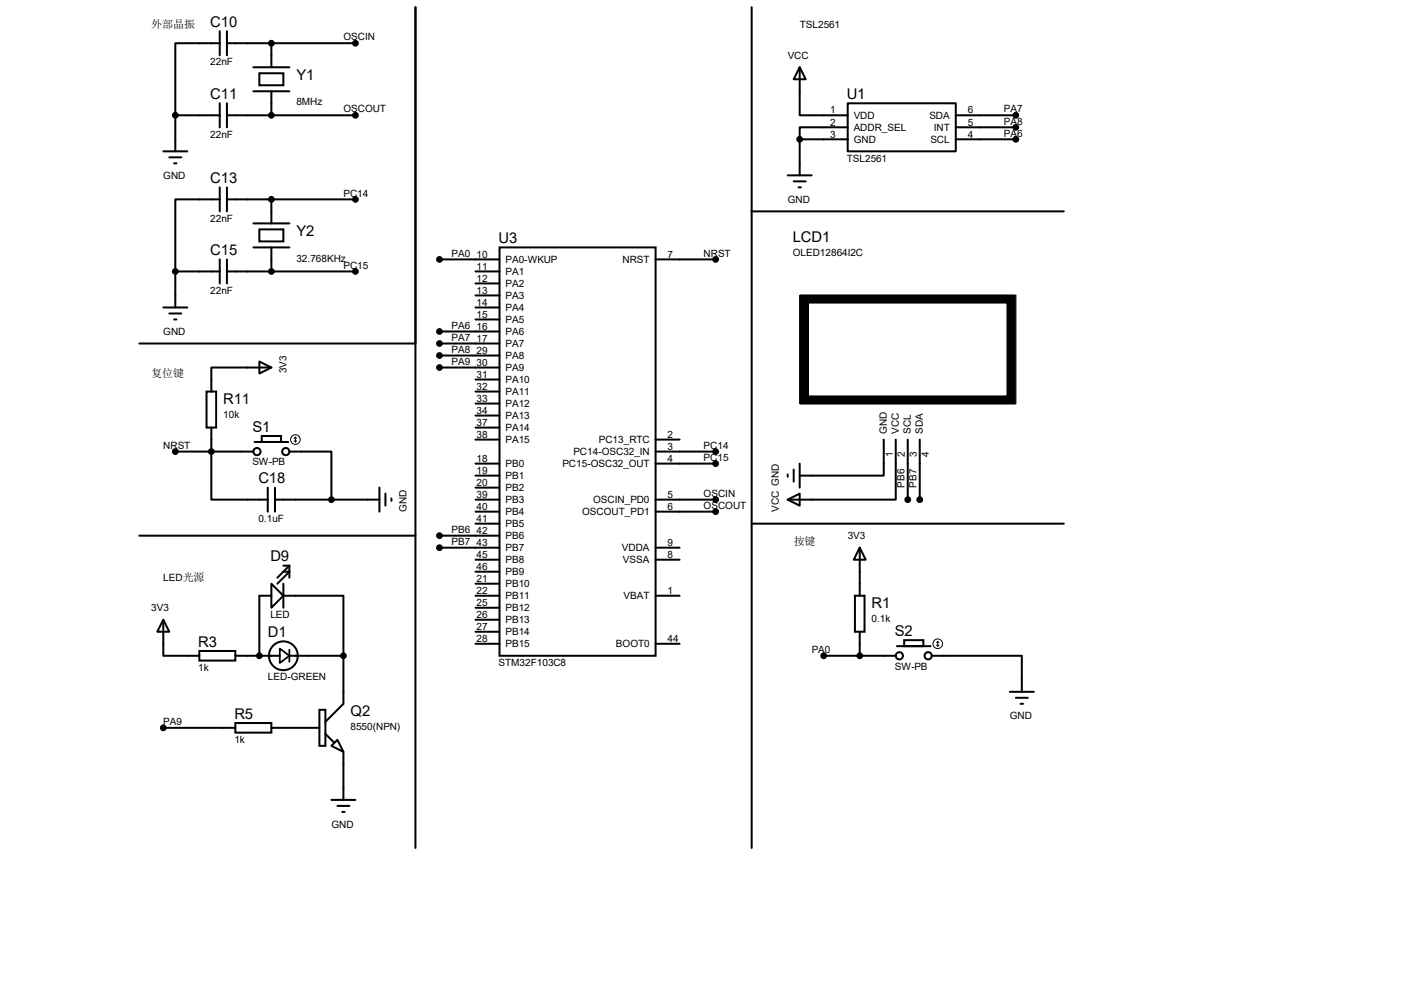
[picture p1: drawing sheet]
<svg xmlns="http://www.w3.org/2000/svg" width="297mm" height="210mm" viewBox="0 0 297 210" stroke-linecap="round" stroke-linejoin="round" font-family="sans-serif">
<g fill="none" stroke="#000" stroke-width=".42">
<path d="M46.5 9.1h-9.4v15.3M46.5 6.6v5.1M48 9.1h27.2M48 6.6v5.1M53.6 14.2h7.6M53.6 19.3h7.6M54.9 15.5h5v2.5h-5zM57.4 9.1v5.1M57.4 19.3v5.1M87.9 1.5v177.8M159 1.5v177.8M169.2 14.2l1.2 2.6h-2.5z"/>
<path d="M169.2 14.2v10.2h10.1M34.5 32h5.1M35.8 33.3h2.6M36.8 34.5h.5M37.1 24.4h9.4M37.1 24.4v7.6M46.5 21.8v5.1M46.5 39.6v5.1M48 24.4h27.2M48 21.8v5.1M48 39.6v5.1M166.6 37.1h5.1"/>
<path d="M167.9 38.4h2.5M168.9 39.6h.5M169.2 29.5h10.1M169.2 29.5v7.6M179.3 21.8h22.9v10.2h-22.9zM179.3 26.9h-10.1v2.6M202.2 24.4h12.7M202.2 29.5h12.7M202.2 26.9h12.7M37.1 57.4v7.6M37.1 57.4h9.4M46.5 42.2h-9.4v15.2"/>
<path d="M46.5 54.9v5M48 57.4h27.2M48 42.2h27.2M48 54.9v5M53.6 47.2h7.6M53.6 52.3h7.6M54.9 48.5h5v2.6h-5zM57.4 42.2v5M57.4 52.3v5.1M93 54.9h12.7M100.6 57.4h5.1M100.6 59.9h5.1"/>
<path d="M105.7 52.3h33v86.4h-33zM138.7 54.9h12.7M159 44.7h66M29.5 72.6h58.4M34.5 65h5.1M35.8 66.3h2.6M36.8 67.6h.5M54.9 76.5l2.5 1.2-2.5 1.3zM57.4 77.7h-12.7v5.1M93 70.1h12.7M93 72.6h12.7M93 75.2h12.7"/>
<path d="M93 77.7h12.7M100.6 65h5.1M100.6 67.6h5.1M100.6 62.5h5.1M37.1 95.5h16.5M43.7 82.8h2v7.6h-2zM44.7 90.4v15.3h11.9M53.8 93.5h7.2M55.4 92.2h4v1.3h-4zM61.2 95.5h8.9v10.2M100.6 98h5.1M100.6 80.3h5.1"/>
<path d="M100.6 82.8h5.1M100.6 85.3h5.1M100.6 87.9h5.1M100.6 90.4h5.1M100.6 93h5.1M138.7 95.5h12.7M138.7 98h12.7M138.7 93h5.1M167.9 99.3v2.6M169.2 98v5.1M186.9 93v7.6h-17.7M189.5 93v12.7h-22.9"/>
<path d="M192 93v12.7M194.6 93v12.7M29.5 113.3h58.4M56.6 103.1v5.1M58.2 105.7h22.1M58.2 103.1v5.1M59.9 119.6h1.3M61.2 119.6l-2.5 2.6M61.2 119.6v2.6M80.3 103.1v5.1M81.5 104.4v2.5M82.8 105.4v.5"/>
<path d="M93 113.3h12.7M93 115.8h12.7M100.6 105.7h5.1M100.6 108.2h5.1M100.6 100.6h5.1M100.6 118.4h5.1M100.6 103.1h5.1M100.6 110.7h5.1M138.7 105.7h12.7M138.7 115.8h5.1M138.7 108.2h12.7M138.7 118.4h5.1"/>
<path d="M159 110.7h66M166.6 105.7l2.6-1.3v2.5zM166.6 100.3v.5M181.9 115.8l1.2 2.6h-2.5zM181.9 115.8v10.2M34.5 131.1l1.3 2.5h-2.5zM34.5 131.1v7.6h7.7M42.2 137.7h7.6v2h-7.6zM49.8 138.7h9.4M57.4 123.4l2.5 2.6-2.5 2.5zM57.4 126h-2.5v12.7M59.9 126h12.7v12.7"/>
<path d="M59.9 123.4v5.1M59.9 120.9h1.3l-2.5 2.5M61.2 138.7h11.4M72.6 138.7v10.1l-3.8 3.9M100.6 120.9h5.1M100.6 126h5.1M100.6 136.1h5.1M100.6 123.4h5.1M100.6 128.5h5.1M100.6 131.1h5.1M100.6 133.6h5.1M138.7 126h5.1"/>
<path d="M138.7 136.1h5.1M174.2 138.7h15.3M180.8 126h2.1v7.6h-2.1zM181.9 133.6v5.1M189.7 136.7h7.1M191.3 135.4h4v1.3h-4zM197.1 138.7h19.1v7.6M34.5 153.9h15.3M49.8 152.9h7.6v2h-7.6zM57.4 153.9h10.2M67.6 150.1h1.2v7.6h-1.2zM68.8 155.2l1.8 1.8"/>
<path d="M70.1 157.7l1.3-1.2 1.2 2.5zM72.6 159v10.2M213.6 146.3h5.1M214.9 147.6h2.5M215.9 148.8h.5M70.1 169.2h5.1M71.4 170.4h2.5M72.4 171.7h.5"/>
<circle cx="57.4" cy="9.1" r=".51"/>
<circle cx="75.2" cy="9.1" r=".51"/>
<circle cx="37.1" cy="24.4" r=".51"/>
<circle cx="57.4" cy="24.4" r=".51"/>
<circle cx="75.2" cy="24.4" r=".51"/>
<circle cx="169.2" cy="29.5" r=".51"/>
<circle cx="214.9" cy="26.9" r=".51"/>
<circle cx="214.9" cy="24.4" r=".51"/>
<circle cx="214.9" cy="29.5" r=".51"/>
<circle cx="37.1" cy="57.4" r=".51"/>
<circle cx="57.4" cy="57.4" r=".51"/>
<circle cx="57.4" cy="42.2" r=".51"/>
<circle cx="75.2" cy="57.4" r=".51"/>
<circle cx="75.2" cy="42.2" r=".51"/>
<circle cx="93" cy="54.9" r=".51"/>
<circle cx="151.4" cy="54.9" r=".51"/>
<circle cx="93" cy="70.1" r=".51"/>
<circle cx="93" cy="72.6" r=".51"/>
<circle cx="93" cy="75.2" r=".51"/>
<circle cx="93" cy="77.7" r=".51"/>
<circle cx="37.1" cy="95.5" r=".51"/>
<circle cx="44.7" cy="95.5" r=".51"/>
<circle cx="54.4" cy="95.5" r=".76"/>
<circle cx="60.5" cy="95.5" r=".76"/>
<circle cx="151.4" cy="95.5" r=".51"/>
<circle cx="151.4" cy="98" r=".51"/>
<circle cx="70.1" cy="105.7" r=".51"/>
<circle cx="93" cy="115.8" r=".51"/>
<circle cx="93" cy="113.3" r=".51"/>
<circle cx="151.4" cy="108.2" r=".51"/>
<circle cx="151.4" cy="105.7" r=".51"/>
<circle cx="192" cy="105.7" r=".51"/>
<circle cx="194.6" cy="105.7" r=".51"/>
<circle cx="54.9" cy="138.7" r=".51"/>
<circle cx="59.9" cy="138.7" r="3"/>
<circle cx="72.6" cy="138.7" r=".51"/>
<circle cx="174.2" cy="138.7" r=".51"/>
<circle cx="181.9" cy="138.7" r=".51"/>
<circle cx="190.2" cy="138.7" r=".76"/>
<circle cx="196.3" cy="138.7" r=".76"/>
<circle cx="34.5" cy="153.9" r=".51"/>
</g>
<g fill="#000">
<circle cx="57.4" cy="9.1" r=".51"/>
<circle cx="75.2" cy="9.1" r=".51"/>
<circle cx="37.1" cy="24.4" r=".51"/>
<circle cx="57.4" cy="24.4" r=".51"/>
<circle cx="75.2" cy="24.4" r=".51"/>
<circle cx="169.2" cy="29.5" r=".51"/>
<circle cx="214.9" cy="26.9" r=".51"/>
<circle cx="214.9" cy="24.4" r=".51"/>
<circle cx="214.9" cy="29.5" r=".51"/>
<circle cx="37.1" cy="57.4" r=".51"/>
<circle cx="57.4" cy="57.4" r=".51"/>
<circle cx="57.4" cy="42.2" r=".51"/>
<circle cx="75.2" cy="57.4" r=".51"/>
<circle cx="75.2" cy="42.2" r=".51"/>
<circle cx="93" cy="54.9" r=".51"/>
<circle cx="151.4" cy="54.9" r=".51"/>
<circle cx="93" cy="70.1" r=".51"/>
<circle cx="93" cy="72.6" r=".51"/>
<circle cx="93" cy="75.2" r=".51"/>
<circle cx="93" cy="77.7" r=".51"/>
<circle cx="37.1" cy="95.5" r=".51"/>
<circle cx="44.7" cy="95.5" r=".51"/>
<circle cx="151.4" cy="95.5" r=".51"/>
<circle cx="151.4" cy="98" r=".51"/>
<circle cx="70.1" cy="105.7" r=".51"/>
<circle cx="93" cy="115.8" r=".51"/>
<circle cx="93" cy="113.3" r=".51"/>
<circle cx="151.4" cy="108.2" r=".51"/>
<circle cx="151.4" cy="105.7" r=".51"/>
<circle cx="192" cy="105.7" r=".51"/>
<circle cx="194.6" cy="105.7" r=".51"/>
<circle cx="54.9" cy="138.7" r=".51"/>
<circle cx="54.9" cy="138.7" r=".21"/>
<circle cx="72.6" cy="138.7" r=".51"/>
<circle cx="174.2" cy="138.7" r=".51"/>
<circle cx="181.9" cy="138.7" r=".51"/>
<circle cx="34.5" cy="153.9" r=".51"/>
</g>
<g fill="none" stroke="#000" stroke-width=".21">
<path d="M62.2 93.2l.3 .3M62.5 92.5v1M62.5 92.5l-.3 .2M62.5 92.5l.2 .2M62.7 93.2l-.2 .3M198.1 136.4l.3 .3M198.4 135.6v1.1M198.4 135.6l-.3 .3M198.4 135.6l.2 .3M198.6 136.4l-.2 .3"/>
<circle cx="62.5" cy="93" r="1.02"/>
<circle cx="198.4" cy="136.1" r="1.02"/>
</g>
<path d="M59.2 137.2l2 1.5-2 1.5zM61.2 137.4v2.6" fill="none" stroke="#000" stroke-width=".38"/>
<path d="M169.2 62.5h45.7v22.8h-45.7z" fill="none" stroke="#000" stroke-width=".25"/>
<path d="M170.2 63.2h43.7v21.4h-43.7z" fill="none" stroke="#000" stroke-width="1.9"/>
<g font-size="3.1">
<text x="44.5" y="5.7">C10</text>
<text x="62.7" y="16.8">Y1</text>
<text x="44.5" y="21">C11</text>
<text x="179.1" y="21">U1</text>
<text x="44.5" y="38.7">C13</text>
<text x="44.5" y="54">C15</text>
<text x="62.7" y="49.9">Y2</text>
<text x="105.5" y="51.4">U3</text>
<text x="167.7" y="51.1">LCD1</text>
<text x="47.2" y="85.4">R11</text>
<text x="53.4" y="91.3">S1</text>
<text x="54.7" y="102.2">C18</text>
<text x="57.2" y="118.7">D9</text>
<text x="184.4" y="128.6">R1</text>
<text x="42" y="136.8">R3</text>
<text x="56.7" y="134.7">D1</text>
<text x="189.3" y="134.5">S2</text>
<text x="49.6" y="152">R5</text>
<text x="74.1" y="151.5">Q2</text>
</g>
<g font-size="2.3">
<text x="32" y="6">外部晶振</text>
<text x="32" y="79.6">复位键</text>
<text x="167.9" y="115.2">按键</text>
</g>
<g font-size="2.1">
<text x="72.6" y="8.6">OSCIN</text>
<text x="169.2" y="6">TSL2561</text>
<text x="44.5" y="13.8">22nF</text>
<text x="166.6" y="12.4">VCC</text>
<text x="62.7" y="22.3">8MHz</text>
<text x="72.6" y="23.8">OSCOUT</text>
<text x="212.3" y="23.8">PA7</text>
<text x="44.5" y="29.1">22nF</text>
<text x="175.6" y="24">1</text>
<text x="175.6" y="26.5">2</text>
<text x="175.6" y="29.1">3</text>
<text x="180.6" y="25.1">VDD</text>
<text x="180.6" y="27.7">ADDR_SEL</text>
<text x="196.6" y="25.1">SDA</text>
<text x="197.5" y="27.7">INT</text>
<text x="204.7" y="29.1">4</text>
<text x="204.7" y="26.5">5</text>
<text x="204.7" y="24">6</text>
<text x="212.3" y="28.9">PA6</text>
<text x="212.3" y="26.3">PA8</text>
<text x="179.1" y="34.2">TSL2561</text>
<text x="180.6" y="30.2">GND</text>
<text x="196.8" y="30.2">SCL</text>
<text x="34.5" y="37.8">GND</text>
<text x="72.6" y="41.6">PC14</text>
<text x="44.5" y="46.9">22nF</text>
<text x="166.6" y="42.9">GND</text>
<text x="62.7" y="55.3">32.768KHz</text>
<text x="72.6" y="56.8">PC15</text>
<text x="95.5" y="54.3">PA0</text>
<text x="100.8" y="54.5">10</text>
<text x="100.8" y="59.6">12</text>
<text x="100.8" y="57">11</text>
<text x="106.9" y="55.6">PA0-WKUP</text>
<text x="106.9" y="58.2">PA1</text>
<text x="131.7" y="55.6">NRST</text>
<text x="141.2" y="54.5">7</text>
<text x="148.8" y="54.3">NRST</text>
<text x="167.7" y="54.1">OLED12864I2C</text>
<text x="44.5" y="62.1">22nF</text>
<text x="100.8" y="62.1">13</text>
<text x="100.8" y="64.6">14</text>
<text x="106.9" y="60.7">PA2</text>
<text x="106.9" y="63.2">PA3</text>
<text x="106.9" y="65.8">PA4</text>
<text x="34.5" y="70.9">GND</text>
<text x="95.5" y="69.5">PA6</text>
<text x="100.8" y="67.2">15</text>
<text x="100.8" y="69.7">16</text>
<text x="106.9" y="68.3">PA5</text>
<text x="106.9" y="70.9">PA6</text>
<text x="95.5" y="72.1">PA7</text>
<text x="95.5" y="74.6">PA8</text>
<text x="95.5" y="77.1">PA9</text>
<text x="100.8" y="72.3">17</text>
<text x="100.8" y="74.8">29</text>
<text x="100.8" y="77.3">30</text>
<text x="106.9" y="73.4">PA7</text>
<text x="106.9" y="75.9">PA8</text>
<text x="60.6" y="78.9" transform="rotate(-90 60.6 78.9)">3V3</text>
<text x="100.8" y="79.9">31</text>
<text x="100.8" y="82.4">32</text>
<text x="106.9" y="78.5">PA9</text>
<text x="106.9" y="81">PA10</text>
<text x="106.9" y="83.6">PA11</text>
<text x="47.2" y="88.3">10k</text>
<text x="100.8" y="85">33</text>
<text x="100.8" y="87.5">34</text>
<text x="106.9" y="86.1">PA12</text>
<text x="106.9" y="88.6">PA13</text>
<text x="34.5" y="94.9">NRST</text>
<text x="100.8" y="90">37</text>
<text x="100.8" y="92.6">38</text>
<text x="106.9" y="91.2">PA14</text>
<text x="106.9" y="93.7">PA15</text>
<text x="126.7" y="93.7">PC13_RTC</text>
<text x="141.2" y="92.6">2</text>
<text x="141.2" y="95.1">3</text>
<text x="148.8" y="94.9">PC14</text>
<text x="187.6" y="91.7" transform="rotate(-90 187.6 91.7)">GND</text>
<text x="190.2" y="91.7" transform="rotate(-90 190.2 91.7)">VCC</text>
<text x="192.7" y="91.7" transform="rotate(-90 192.7 91.7)">SCL</text>
<text x="195.2" y="91.7" transform="rotate(-90 195.2 91.7)">SDA</text>
<text x="53.4" y="98.4">SW-PB</text>
<text x="100.8" y="97.7">18</text>
<text x="100.8" y="100.2">19</text>
<text x="106.9" y="98.8">PB0</text>
<text x="106.9" y="101.3">PB1</text>
<text x="119" y="98.8">PC15-OSC32_OUT</text>
<text x="121.3" y="96.3">PC14-OSC32_IN</text>
<text x="141.2" y="97.7">4</text>
<text x="148.8" y="97.5">PC15</text>
<text x="188.8" y="96.7" transform="rotate(-90 188.8 96.7)">1</text>
<text x="191.4" y="96.7" transform="rotate(-90 191.4 96.7)">2</text>
<text x="193.9" y="96.7" transform="rotate(-90 193.9 96.7)">3</text>
<text x="196.5" y="96.7" transform="rotate(-90 196.5 96.7)">4</text>
<text x="100.8" y="102.7">20</text>
<text x="100.8" y="105.3">39</text>
<text x="100.8" y="107.8">40</text>
<text x="106.9" y="103.9">PB2</text>
<text x="106.9" y="106.4">PB3</text>
<text x="125.5" y="106.4">OSCIN_PD0</text>
<text x="141.2" y="105.3">5</text>
<text x="141.2" y="107.8">6</text>
<text x="148.8" y="105.1">OSCIN</text>
<text x="148.8" y="107.6">OSCOUT</text>
<text x="191.3" y="103.1" transform="rotate(-90 191.3 103.1)">PB6</text>
<text x="193.8" y="103.1" transform="rotate(-90 193.8 103.1)">PB7</text>
<text x="54.7" y="110.4">0.1uF</text>
<text x="86" y="108.2" transform="rotate(-90 86 108.2)">GND</text>
<text x="95.5" y="112.7">PB6</text>
<text x="100.8" y="110.4">41</text>
<text x="100.8" y="112.9">42</text>
<text x="106.9" y="109">PB4</text>
<text x="106.9" y="111.5">PB5</text>
<text x="123.1" y="109">OSCOUT_PD1</text>
<text x="164.8" y="108.2" transform="rotate(-90 164.8 108.2)">VCC GND</text>
<text x="95.5" y="115.2">PB7</text>
<text x="100.8" y="118">45</text>
<text x="100.8" y="115.4">43</text>
<text x="106.9" y="119.1">PB8</text>
<text x="106.9" y="114">PB6</text>
<text x="106.9" y="116.6">PB7</text>
<text x="131.6" y="116.6">VDDA</text>
<text x="131.8" y="119.1">VSSA</text>
<text x="141.2" y="115.4">9</text>
<text x="141.2" y="118">8</text>
<text x="179.3" y="114">3V3</text>
<text x="34.5" y="122.8">LED光源</text>
<text x="100.8" y="120.5">46</text>
<text x="100.8" y="123.1">21</text>
<text x="100.8" y="125.6">22</text>
<text x="106.9" y="121.7">PB9</text>
<text x="106.9" y="124.2">PB10</text>
<text x="141.2" y="125.6">1</text>
<text x="32" y="129.3">3V3</text>
<text x="57.2" y="130.7">LED</text>
<text x="100.8" y="128.1">25</text>
<text x="100.8" y="130.7">26</text>
<text x="106.9" y="126.7">PB11</text>
<text x="106.9" y="129.3">PB12</text>
<text x="106.9" y="131.8">PB13</text>
<text x="131.9" y="126.7">VBAT</text>
<text x="184.4" y="131.5">0.1k</text>
<text x="100.8" y="133.2">27</text>
<text x="100.8" y="135.8">28</text>
<text x="106.9" y="134.4">PB14</text>
<text x="106.9" y="136.9">PB15</text>
<text x="130.3" y="136.9">BOOT0</text>
<text x="141.2" y="135.8">44</text>
<text x="42" y="141.9">1k</text>
<text x="56.7" y="143.9">LED-GREEN</text>
<text x="105.5" y="140.8">STM32F103C8</text>
<text x="171.7" y="138.1">PA0</text>
<text x="189.3" y="141.6">SW-PB</text>
<text x="34.5" y="153.3">PA9</text>
<text x="74.1" y="154.4">8550(NPN)</text>
<text x="213.6" y="152.1">GND</text>
<text x="49.6" y="157.1">1k</text>
<text x="70.1" y="175">GND</text>
</g>
</svg>
